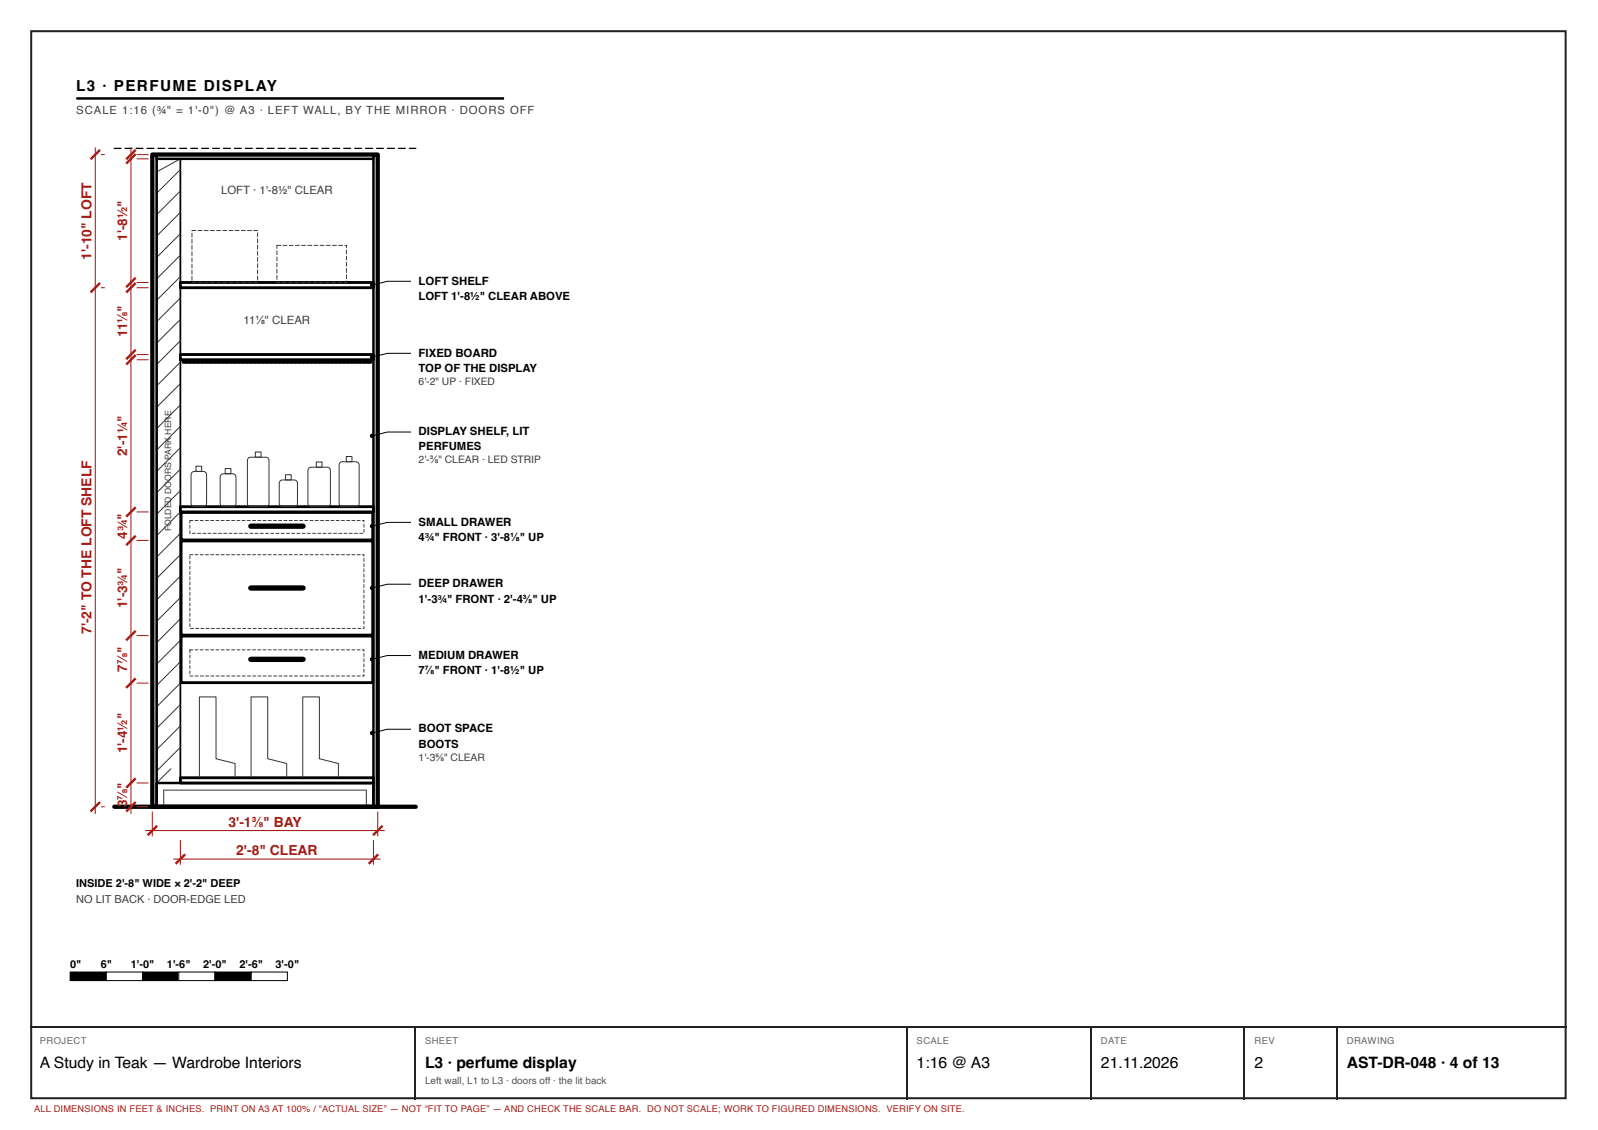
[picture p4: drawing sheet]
<svg xmlns="http://www.w3.org/2000/svg" width="420mm" height="297mm" viewBox="0 0 420 297" stroke-linecap="round" stroke-linejoin="round" font-family="sans-serif">
<path d="M8.2 8.2h403.5v280.5h-403.5z" fill="none" stroke="#222" stroke-width=".53"/>
<path d="M20.1 25.9h112.5" fill="none" stroke="#000" stroke-width=".66" stroke-linecap="butt"/>
<path d="M29.9 38.9l1.9-.1 .2 .2-.2 .2h-1.7zM32.8 38.9l1.9-.1 .2 .2-.2 .2h-1.8zM35.7 38.9l1.9-.1 .1 .2-.1 .2h-1.8zM38.6 38.9l1.8-.1 .2 .2-.2 .2h-1.7zM41.4 38.9l1.9-.1 .2 .2-.2 .2h-1.7zM44.3 38.9l1.9-.1 .2 .2-.2 .2h-1.8zM47.2 38.9l1.9-.1 .1 .2-.1 .2h-1.8zM50.1 38.9l1.8-.1 .2 .2-.2 .2h-1.7zM52.9 38.9l1.9-.1 .2 .2-.2 .2h-1.7zM55.8 38.9l1.9-.1 .1 .2-.1 .2h-1.8zM58.7 38.9l1.9-.1 .1 .2-.1 .2h-1.8zM61.6 38.9l1.8-.1 .2 .2-.2 .2h-1.7zM64.4 38.9l1.9-.1 .2 .2-.2 .2h-1.7zM67.3 38.9l1.9-.1 .1 .2-.1 .2h-1.8zM70.2 38.9l1.9-.1 .1 .2-.1 .2h-1.8zM73.1 38.9l1.8-.1 .2 .2-.2 .2h-1.7zM75.9 38.9l1.9-.1 .2 .2-.2 .2h-1.7zM78.8 38.9l1.9-.1 .1 .2-.1 .2h-1.8zM81.7 38.9l1.9-.1 .1 .2-.1 .2h-1.8zM84.6 38.9l1.8-.1 .2 .2-.2 .2h-1.7zM87.4 38.9l1.9-.1 .2 .2-.2 .2h-1.7zM90.3 38.9l1.9-.1 .1 .2-.1 .2h-1.8zM93.2 38.9l1.9-.1 .1 .2-.1 .2h-1.8zM96.1 38.9l1.8-.1 .2 .2-.2 .2h-1.7zM98.9 38.9l1.9-.1 .2 .2-.2 .2h-1.7zM101.8 38.9l1.9-.1 .1 .2-.1 .2h-1.8zM104.7 38.9l1.9-.1 .1 .2-.1 .2h-1.8zM107.6 38.9l1.7-.1 .2 .2-.2 .2h-1.6z" fill="#000"/>
<path d="M30.1 212.1h79.2" fill="none" stroke="#000" stroke-width="1.1"/>
<path d="M41.2 41.7h6.2v164.1h-6.2z" fill="none" stroke="#000" stroke-width=".47"/>
<g fill="none" stroke="#333" stroke-width=".26">
<path d="M47.4 55.8l-6.2 6.3M47.4 50.2l-6.2 6.2M47.4 44.6l-6.2 6.2M47.4 41.7l-6.2 3.5M47.4 78.3l-6.2 6.3M47.4 72.7l-6.2 6.2M47.4 67.1l-6.2 6.2M47.4 61.4l-6.2 6.3M47.4 95.2l-6.2 6.2M47.4 89.6l-6.2 6.2M47.4 83.9l-6.2 6.3M47.4 117.7l-6.2 6.2"/>
<path d="M47.4 112.1l-6.2 6.2M47.4 106.4l-6.2 6.3M47.4 100.8l-6.2 6.3M47.4 134.6l-6.2 6.2M47.4 128.9l-6.2 6.3M47.4 123.3l-6.2 6.3M47.4 157.1l-6.2 6.2M47.4 151.4l-6.2 6.3M47.4 145.8l-6.2 6.3M47.4 140.2l-6.2 6.2M47.4 179.6l-6.2 6.2M47.4 173.9l-6.2 6.3"/>
<path d="M47.4 168.3l-6.2 6.3M47.4 162.7l-6.2 6.2M47.4 196.4l-6.2 6.3M47.4 190.8l-6.2 6.3M47.4 185.2l-6.2 6.2M44.9 202.1l-3.7 3.7"/>
</g>
<path d="M40.1 40.6h1.1v171.5h-1.1z" fill="#fff"/>
<path d="M40.1 40.6h1.1v171.5h-1.1z" fill="none" stroke="#000" stroke-width=".66"/>
<path d="M98.2 40.6h1.1v171.5h-1.1z" fill="#fff"/>
<path d="M98.2 40.6h1.1v171.5h-1.1z" fill="none" stroke="#000" stroke-width=".66"/>
<path d="M41.2 40.6h57v1.1h-57z" fill="#fff"/>
<path d="M41.2 40.6h57v1.1h-57zM41.2 205.8h57v6.3h-57z" fill="none" stroke="#000" stroke-width=".66"/>
<path d="M43.1 212.1v-4.4h53.2v4.4" fill="none" stroke="#333" stroke-width=".26"/>
<path d="M40.1 40.6h59.2v171.5h-59.2z" fill="none" stroke="#000" stroke-width="1.1"/>
<path d="M47.4 204.4h50.8v1.4h-50.8z" fill="#fff"/>
<path d="M47.4 204.4h50.8v1.4h-50.8z" fill="none" stroke="#000" stroke-width=".75"/>
<path d="M52.4 204.4v-21.2h4.4v16.2l5 1.3v3.7M66 204.4v-21.2h4.4v16.2l5 1.3v3.7M79.6 204.4v-21.2h4.4v16.2l5 1.3v3.7" fill="none" stroke="#333" stroke-width=".26"/>
<path d="M47.6 167.2h50.4v12.2h-50.4z" fill="#fff"/>
<path d="M47.6 167.2h50.4v12.2h-50.4z" fill="none" stroke="#000" stroke-width=".75"/>
<path d="M65.9 173.3h13.8" fill="none" stroke="#000" stroke-width="1.4"/>
<path d="M51.2 170.7l1 .1-.9 .1zM52.6 170.7l1 .1-.9 .1zM54 170.7l.9 .1-.8 .1zM55.3 170.7l1 .1-.9 .1zM56.7 170.7l1 .1-.9 .1zM58.1 170.7l1 .1-.9 .1zM59.5 170.7l.9 .1-.8 .1zM60.8 170.7l1 .1-.9 .1zM62.2 170.7l1 .1-.9 .1zM63.6 170.7l1 .1-.9 .1zM65 170.7l.9 .1-.8 .1zM66.3 170.7l1 .1-.9 .1zM67.7 170.7l1 .1-.9 .1zM69.1 170.7l1 .1-.9 .1zM70.5 170.7l.9 .1-.8 .1zM71.8 170.7l1 .1-.9 .1zM73.2 170.7l1 .1-.9 .1zM74.6 170.7l1 .1-.9 .1zM76 170.7l.9 .1-.8 .1zM77.3 170.7l1 .1-.9 .1zM78.7 170.7l1 .1-.9 .1zM80.1 170.7l1 .1-.9 .1zM81.5 170.7l.9 .1-.8 .1zM82.8 170.7l1 .1-.9 .1zM84.2 170.7l1 .1-.9 .1zM85.6 170.7l1 .1-.9 .1zM87 170.7l.9 .1-.8 .1zM88.3 170.7l1 .1-.9 .1zM89.7 170.7l1 .1-.9 .1zM91.1 170.7l1 .1-.9 .1zM92.5 170.7l.9 .1-.8 .1zM93.8 170.7l1 .1-.9 .1zM95.2 170.7h.6v.5h-.2l.1-.4-.4 .1zM95.6 171.7l.2 .1-.1 .9zM95.6 173.1l.2 .1-.1 .8zM95.6 174.4l.2 .1-.1 .9zM95.6 175.8l.2 .1-.1 .9zM95.6 177.2h.2v.5l-.5 .1v-.2l.4 .1zM93.9 177.6l.9 .1-.8 .1zM92.5 177.6l1 .1-.9 .1zM91.1 177.6l1 .1-.9 .1zM89.8 177.6l.9 .1-.9 .1zM88.4 177.6l.9 .1-.8 .1zM87 177.6l1 .1-.9 .1zM85.6 177.6l1 .1-.9 .1zM84.3 177.6l.9 .1-.9 .1zM82.9 177.6l.9 .1-.8 .1zM81.5 177.6l1 .1-.9 .1zM80.1 177.6l1 .1-.9 .1zM78.8 177.6l.9 .1-.9 .1zM77.4 177.6l.9 .1-.8 .1zM76 177.6l1 .1-.9 .1zM74.6 177.6l1 .1-.9 .1zM73.3 177.6l.9 .1-.9 .1zM71.9 177.6l.9 .1-.8 .1zM70.5 177.6l1 .1-.9 .1zM69.1 177.6l1 .1-.9 .1zM67.8 177.6l.9 .1-.9 .1zM66.4 177.6l.9 .1-.8 .1zM65 177.6l1 .1-.9 .1zM63.6 177.6l1 .1-.9 .1zM62.3 177.6l.9 .1-.9 .1zM60.9 177.6l.9 .1-.8 .1zM59.5 177.6l1 .1-.9 .1zM58.1 177.6l1 .1-.9 .1zM56.8 177.6l.9 .1-.9 .1zM55.4 177.6l.9 .1-.8 .1zM54 177.6l1 .1-.9 .1zM52.6 177.6l1 .1-.9 .1zM51.3 177.6l.9 .1-.9 .1zM49.9 177.6l.9 .1-.8 .1zM49.8 176.3h.3l-.2 .9zM49.8 174.9l.3 .1-.2 .8zM49.8 173.5l.3 .1-.2 .9zM49.8 172.1l.3 .1-.2 .9zM49.8 170.8h.3l-.2 .9zM49.8 170.7l1 .1-.9 .1z" fill="#333"/>
<path d="M47.6 142.2h50.4v24.7h-50.4z" fill="#fff"/>
<path d="M47.6 142.2h50.4v24.7h-50.4z" fill="none" stroke="#000" stroke-width=".75"/>
<path d="M65.9 154.6h13.8" fill="none" stroke="#000" stroke-width="1.4"/>
<path d="M51.2 145.7l1 .1-.9 .1zM52.6 145.7l1 .1-.9 .1zM54 145.7l.9 .1-.8 .1zM55.3 145.7l1 .1-.9 .1zM56.7 145.7l1 .1-.9 .1zM58.1 145.7l1 .1-.9 .1zM59.5 145.7l.9 .1-.8 .1zM60.8 145.7l1 .1-.9 .1zM62.2 145.7l1 .1-.9 .1zM63.6 145.7l1 .1-.9 .1zM65 145.7l.9 .1-.8 .1zM66.3 145.7l1 .1-.9 .1zM67.7 145.7l1 .1-.9 .1zM69.1 145.7l1 .1-.9 .1zM70.5 145.7l.9 .1-.8 .1zM71.8 145.7l1 .1-.9 .1zM73.2 145.7l1 .1-.9 .1zM74.6 145.7l1 .1-.9 .1zM76 145.7l.9 .1-.8 .1zM77.3 145.7l1 .1-.9 .1zM78.7 145.7l1 .1-.9 .1zM80.1 145.7l1 .1-.9 .1zM81.5 145.7l.9 .1-.8 .1zM82.8 145.7l1 .1-.9 .1zM84.2 145.7l1 .1-.9 .1zM85.6 145.7l1 .1-.9 .1zM87 145.7l.9 .1-.8 .1zM88.3 145.7l1 .1-.9 .1zM89.7 145.7l1 .1-.9 .1zM91.1 145.7l1 .1-.9 .1zM92.5 145.7l.9 .1-.8 .1zM93.8 145.7l1 .1-.9 .1zM95.2 145.7h.6v.5h-.2l.1-.4-.4 .1zM95.6 146.7l.2 .1-.1 .9zM95.6 148.1l.2 .1-.1 .8zM95.6 149.4l.2 .1-.1 .9zM95.6 150.8l.2 .1-.1 .9zM95.6 152.2l.2 .1-.1 .9zM95.6 153.6l.2 .1-.1 .8zM95.6 154.9l.2 .1-.1 .9zM95.6 156.3l.2 .1-.1 .9zM95.6 157.7l.2 .1-.1 .9zM95.6 159.1l.2 .1-.1 .8zM95.6 160.4l.2 .1-.1 .9zM95.6 161.8l.2 .1-.1 .9zM95.6 163.2l.2 .1-.1 .9zM95.6 164.6h.2v.6l-.4 .1v-.2l.3 .1zM94 165.1l1 .1-.9 .1zM92.6 165.1l1 .1-.9 .1zM91.3 165.1l.9 .1-.9 .1zM89.9 165.1l.9 .1-.8 .1zM88.5 165.1l1 .1-.9 .1zM87.1 165.1l1 .1-.9 .1zM85.8 165.1l.9 .1-.9 .1zM84.4 165.1l.9 .1-.8 .1zM83 165.1l1 .1-.9 .1zM81.6 165.1l1 .1-.9 .1zM80.3 165.1l.9 .1-.9 .1zM78.9 165.1l.9 .1-.8 .1zM77.5 165.1l1 .1-.9 .1zM76.1 165.1l1 .1-.9 .1zM74.8 165.1l.9 .1-.9 .1zM73.4 165.1l.9 .1-.8 .1zM72 165.1l1 .1-.9 .1zM70.6 165.1l1 .1-.9 .1zM69.3 165.1l.9 .1-.9 .1zM67.9 165.1l.9 .1-.8 .1zM66.5 165.1l1 .1-.9 .1zM65.1 165.1l1 .1-.9 .1zM63.8 165.1l.9 .1-.9 .1zM62.4 165.1l.9 .1-.8 .1zM61 165.1l1 .1-.9 .1zM59.6 165.1l1 .1-.9 .1zM58.3 165.1l.9 .1-.9 .1zM56.9 165.1l.9 .1-.8 .1zM55.5 165.1l1 .1-.9 .1zM54.1 165.1l1 .1-.9 .1zM52.8 165.1l.9 .1-.9 .1zM51.4 165.1l.9 .1-.8 .1zM50 165.1l1 .1-.9 .1zM49.8 163.9l.3 .1-.2 .8zM49.8 162.5l.3 .1-.2 .9zM49.8 161.1l.3 .1-.2 .9zM49.8 159.8h.3l-.2 .9zM49.8 158.4l.3 .1-.2 .8zM49.8 157l.3 .1-.2 .9zM49.8 155.6l.3 .1-.2 .9zM49.8 154.3h.3l-.2 .9zM49.8 152.9l.3 .1-.2 .8zM49.8 151.5l.3 .1-.2 .9zM49.8 150.1l.3 .1-.2 .9zM49.8 148.8h.3l-.2 .9zM49.8 147.4l.3 .1-.2 .8zM49.8 146l.3 .1-.2 .9zM49.8 145.7l1 .1-.9 .1z" fill="#333"/>
<path d="M47.6 134.7h50.4v7.2h-50.4z" fill="#fff"/>
<path d="M47.6 134.7h50.4v7.2h-50.4z" fill="none" stroke="#000" stroke-width=".75"/>
<path d="M65.9 138.3h13.8" fill="none" stroke="#000" stroke-width="1.4"/>
<path d="M51.2 136.7l1 .1-.9 .1zM52.6 136.7l1 .1-.9 .1zM54 136.7l.9 .1-.8 .1zM55.3 136.7l1 .1-.9 .1zM56.7 136.7l1 .1-.9 .1zM58.1 136.7l1 .1-.9 .1zM59.5 136.7l.9 .1-.8 .1zM60.8 136.7l1 .1-.9 .1zM62.2 136.7l1 .1-.9 .1zM63.6 136.7l1 .1-.9 .1zM65 136.7l.9 .1-.8 .1zM66.3 136.7l1 .1-.9 .1zM67.7 136.7l1 .1-.9 .1zM69.1 136.7l1 .1-.9 .1zM70.5 136.7l.9 .1-.8 .1zM71.8 136.7l1 .1-.9 .1zM73.2 136.7l1 .1-.9 .1zM74.6 136.7l1 .1-.9 .1zM76 136.7l.9 .1-.8 .1zM77.3 136.7l1 .1-.9 .1zM78.7 136.7l1 .1-.9 .1zM80.1 136.7l1 .1-.9 .1zM81.5 136.7l.9 .1-.8 .1zM82.8 136.7l1 .1-.9 .1zM84.2 136.7l1 .1-.9 .1zM85.6 136.7l1 .1-.9 .1zM87 136.7l.9 .1-.8 .1zM88.3 136.7l1 .1-.9 .1zM89.7 136.7l1 .1-.9 .1zM91.1 136.7l1 .1-.9 .1zM92.5 136.7l.9 .1-.8 .1zM93.8 136.7l1 .1-.9 .1zM95.2 136.7h.6v.5h-.2l.1-.4-.4 .1zM95.6 137.7l.2 .1-.1 .9zM95.6 139.1l.2 .1-.1 .8zM94.5 140.1l1 .1-.9 .1zM93.1 140.1l1 .1-.9 .1zM91.8 140.1l.9 .1-.9 .1zM90.4 140.1l.9 .1-.8 .1zM89 140.1l1 .1-.9 .1zM87.6 140.1l1 .1-.9 .1zM86.3 140.1l.9 .1-.9 .1zM84.9 140.1l.9 .1-.8 .1zM83.5 140.1l1 .1-.9 .1zM82.1 140.1l1 .1-.9 .1zM80.8 140.1l.9 .1-.9 .1zM79.4 140.1l.9 .1-.8 .1zM78 140.1l1 .1-.9 .1zM76.6 140.1l1 .1-.9 .1zM75.3 140.1l.9 .1-.9 .1zM73.9 140.1l.9 .1-.8 .1zM72.5 140.1l1 .1-.9 .1zM71.1 140.1l1 .1-.9 .1zM69.8 140.1l.9 .1-.9 .1zM68.4 140.1l.9 .1-.8 .1zM67 140.1l1 .1-.9 .1zM65.6 140.1l1 .1-.9 .1zM64.3 140.1l.9 .1-.9 .1zM62.9 140.1l.9 .1-.8 .1zM61.5 140.1l1 .1-.9 .1zM60.1 140.1l1 .1-.9 .1zM58.8 140.1l.9 .1-.9 .1zM57.4 140.1l.9 .1-.8 .1zM56 140.1l1 .1-.9 .1zM54.6 140.1l1 .1-.9 .1zM53.3 140.1l.9 .1-.9 .1zM51.9 140.1l.9 .1-.8 .1zM50.5 140.1l1 .1-.9 .1zM49.8 139.4l.3 .1-.1 .8-.2-.1zM49.8 138l.3 .1-.2 .9zM49.8 136.7l1 .1h-.9v.8z" fill="#333"/>
<path d="M47.4 133.2h50.8v1.4h-50.8z" fill="#fff"/>
<path d="M47.4 133.2h50.8v1.4h-50.8z" fill="none" stroke="#000" stroke-width=".75"/>
<path d="M47.9 94.9l.9-.1a.42 .42 0 0 1 .4 .4 .42 .42 0 0 1-.4 .4l-.9-.1-.1-.2zM48.9 94.9l1-.1a.42 .42 0 0 1 .4 .4 .42 .42 0 0 1-.4 .4l-.9-.1-.2-.2zM50 94.9l.9-.1a.42 .42 0 0 1 .5 .4 .42 .42 0 0 1-.5 .4l-.8-.1-.2-.2zM51.1 94.9l.9-.1a.42 .42 0 0 1 .4 .4 .42 .42 0 0 1-.4 .4l-.9-.1-.1-.2zM52.1 94.9l1-.1a.42 .42 0 0 1 .4 .4 .42 .42 0 0 1-.4 .4l-.9-.1-.2-.2zM53.2 94.9l.9-.1a.42 .42 0 0 1 .4 .4 .42 .42 0 0 1-.4 .4l-.8-.1-.2-.2zM54.3 94.9l.9-.1a.42 .42 0 0 1 .4 .4 .42 .42 0 0 1-.4 .4l-.9-.1-.2-.2zM55.3 94.9l.9-.1a.42 .42 0 0 1 .5 .4 .42 .42 0 0 1-.5 .4l-.8-.1-.2-.2zM56.4 94.9l.9-.1a.42 .42 0 0 1 .4 .4 .42 .42 0 0 1-.4 .4l-.9-.1-.1-.2zM57.4 94.9l1-.1a.42 .42 0 0 1 .4 .4 .42 .42 0 0 1-.4 .4l-.9-.1-.2-.2zM58.5 94.9l.9-.1a.42 .42 0 0 1 .5 .4 .42 .42 0 0 1-.5 .4l-.8-.1-.2-.2zM59.6 94.9l.9-.1a.42 .42 0 0 1 .4 .4 .42 .42 0 0 1-.4 .4l-.9-.1-.1-.2zM60.6 94.9l1-.1a.42 .42 0 0 1 .4 .4 .42 .42 0 0 1-.4 .4l-.9-.1-.2-.2zM61.7 94.9l.9-.1a.42 .42 0 0 1 .4 .4 .42 .42 0 0 1-.4 .4l-.8-.1-.2-.2zM62.8 94.9l.9-.1a.42 .42 0 0 1 .4 .4 .42 .42 0 0 1-.4 .4l-.9-.1-.2-.2zM63.8 94.9l.9-.1a.42 .42 0 0 1 .5 .4 .42 .42 0 0 1-.5 .4l-.8-.1-.2-.2zM64.9 94.9l.9-.1a.42 .42 0 0 1 .4 .4 .42 .42 0 0 1-.4 .4l-.9-.1-.1-.2zM65.9 94.9l1-.1a.42 .42 0 0 1 .4 .4 .42 .42 0 0 1-.4 .4l-.9-.1-.2-.2zM67 94.9l.9-.1a.42 .42 0 0 1 .5 .4 .42 .42 0 0 1-.5 .4l-.8-.1-.2-.2zM68.1 94.9l.9-.1a.42 .42 0 0 1 .4 .4 .42 .42 0 0 1-.4 .4l-.9-.1-.1-.2zM69.1 94.9l1-.1a.42 .42 0 0 1 .4 .4 .42 .42 0 0 1-.4 .4l-.9-.1-.2-.2zM70.2 94.9l.9-.1a.42 .42 0 0 1 .4 .4 .42 .42 0 0 1-.4 .4l-.8-.1-.2-.2zM71.3 94.9l.9-.1a.42 .42 0 0 1 .4 .4 .42 .42 0 0 1-.4 .4l-.9-.1-.2-.2zM72.3 94.9l.9-.1a.42 .42 0 0 1 .5 .4 .42 .42 0 0 1-.5 .4l-.8-.1-.2-.2zM73.4 94.9l.9-.1a.42 .42 0 0 1 .4 .4 .42 .42 0 0 1-.4 .4l-.9-.1-.1-.2zM74.4 94.9l1-.1a.42 .42 0 0 1 .4 .4 .42 .42 0 0 1-.4 .4l-.9-.1-.2-.2zM75.5 94.9l.9-.1a.42 .42 0 0 1 .5 .4 .42 .42 0 0 1-.5 .4l-.8-.1-.2-.2zM76.6 94.9l.9-.1a.42 .42 0 0 1 .4 .4 .42 .42 0 0 1-.4 .4l-.9-.1-.1-.2zM77.6 94.9l1-.1a.42 .42 0 0 1 .4 .4 .42 .42 0 0 1-.4 .4l-.9-.1-.2-.2zM78.7 94.9l.9-.1a.42 .42 0 0 1 .4 .4 .42 .42 0 0 1-.4 .4l-.8-.1-.2-.2zM79.8 94.9l.9-.1a.42 .42 0 0 1 .4 .4 .42 .42 0 0 1-.4 .4l-.9-.1-.2-.2zM80.8 94.9l.9-.1a.42 .42 0 0 1 .5 .4 .42 .42 0 0 1-.5 .4l-.8-.1-.2-.2zM81.9 94.9l.9-.1a.42 .42 0 0 1 .4 .4 .42 .42 0 0 1-.4 .4l-.9-.1-.1-.2zM82.9 94.9l1-.1a.42 .42 0 0 1 .4 .4 .42 .42 0 0 1-.4 .4l-.9-.1-.2-.2zM84 94.9l.9-.1a.42 .42 0 0 1 .5 .4 .42 .42 0 0 1-.5 .4l-.8-.1-.2-.2zM85.1 94.9l.9-.1a.42 .42 0 0 1 .4 .4 .42 .42 0 0 1-.4 .4l-.9-.1-.1-.2zM86.1 94.9l1-.1a.42 .42 0 0 1 .4 .4 .42 .42 0 0 1-.4 .4l-.9-.1-.2-.2zM87.2 94.9l.9-.1a.42 .42 0 0 1 .4 .4 .42 .42 0 0 1-.4 .4l-.8-.1-.2-.2zM88.3 94.9l.9-.1a.42 .42 0 0 1 .4 .4 .42 .42 0 0 1-.4 .4l-.9-.1-.2-.2zM89.3 94.9l.9-.1a.42 .42 0 0 1 .5 .4 .42 .42 0 0 1-.5 .4l-.8-.1-.2-.2zM90.4 94.9l.9-.1a.42 .42 0 0 1 .4 .4 .42 .42 0 0 1-.4 .4l-.9-.1-.1-.2zM91.4 94.9l1-.1a.42 .42 0 0 1 .4 .4 .42 .42 0 0 1-.4 .4l-.9-.1-.2-.2zM92.5 94.9l.9-.1a.42 .42 0 0 1 .5 .4 .42 .42 0 0 1-.5 .4l-.8-.1-.2-.2zM93.6 94.9l.9-.1a.42 .42 0 0 1 .4 .4 .42 .42 0 0 1-.4 .4l-.9-.1-.1-.2zM94.6 94.9l1-.1a.42 .42 0 0 1 .4 .4 .42 .42 0 0 1-.4 .4l-.9-.1-.2-.2zM95.7 94.9l.9-.1a.42 .42 0 0 1 .4 .4 .42 .42 0 0 1-.4 .4l-.8-.1-.2-.2zM96.8 94.9l.6-.1a.42 .42 0 0 1 .5 .4 .42 .42 0 0 1-.5 .4l-.6-.1z" fill="#000"/>
<path d="M67.1 118.8h1.5v1.4h-1.5zM91.1 120h1.5v1.4h-1.5zM50.5 124.2l.6-.3h2.3a.87 .87 0 0 1 .9 .9v7.5a.87 .87 0 0 1-.9 .9h-2.3a.87 .87 0 0 1-.9-.9v-7.5zM51.5 122.5h1.5v1.4h-1.5zM58.1 124.8l.7-.3h2.4a.87 .87 0 0 1 .9 .9v6.9a.87 .87 0 0 1-.9 .9h-2.4a.87 .87 0 0 1-.9-.9v-6.9zM59.2 123.1h1.5v1.4h-1.5zM65.3 120.4l.6-.2h4a.87 .87 0 0 1 .8 .9v11.2a.87 .87 0 0 1-.8 .9h-4a.87 .87 0 0 1-.8-.9v-11.2zM73.7 126.4l.6-.2h3a.87 .87 0 0 1 .9 .8v5.3a.87 .87 0 0 1-.9 .9h-3a.87 .87 0 0 1-.9-.9v-5.3zM75.1 124.8h1.5v1.4h-1.5zM81.2 123.1l.6-.3h4.2a.87 .87 0 0 1 .9 .9v8.6a.87 .87 0 0 1-.9 .9h-4.2a.87 .87 0 0 1-.8-.9v-8.6zM83.2 121.4h1.5v1.4h-1.5zM89.4 121.6l.6-.2h3.6a.87 .87 0 0 1 .8 .8v10.1a.87 .87 0 0 1-.8 .9h-3.6a.87 .87 0 0 1-.8-.9v-10.1z" fill="none" stroke="#333" stroke-width=".26"/>
<path d="M47.4 93.2h50.8v1.4h-50.8z" fill="#fff"/>
<path d="M47.4 93.2h50.8v1.4h-50.8z" fill="none" stroke="#000" stroke-width=".75"/>
<path d="M47.4 74.2h50.8v1.4h-50.8z" fill="#fff"/>
<path d="M47.4 74.2h50.8v1.4h-50.8z" fill="none" stroke="#000" stroke-width=".75"/>
<g fill="#333">
<path d="M52 60.5l1.2 .1-1.1 .1zM53.6 60.5l1.3 .1-1.2 .1zM55.3 60.5l1.2 .1-1.1 .1zM56.9 60.5l1.2 .1-1.1 .1zM58.5 60.5l1.2 .1-1.1 .1zM60.1 60.5l1.3 .1-1.2 .1zM61.8 60.5l1.2 .1-1.1 .1zM63.4 60.5l1.2 .1-1.1 .1zM65 60.5l1.2 .1-1.1 .1zM66.6 60.5l1.3 .1-1.2 .1zM67.7 61.1l.2 .1-.2 1.1zM67.7 62.7l.2 .1-.2 1.2zM67.7 64.4l.2 .1-.2 1.1zM67.7 66l.2 .1-.2 1.1zM67.7 67.6l.2 .1-.2 1.1zM67.7 69.2l.2 .1-.2 1.2zM67.7 70.9l.2 .1-.2 1.1zM67.7 72.5l.2 .1-.2 1.1zM66.7 74.2h1v-.1l.2 .1-1.1 .2zM65.1 74.2h1.2l-1.1 .2zM63.4 74.2h1.3l-1.2 .2zM61.8 74.2h1.2l-1.1 .2zM60.2 74.2h1.2l-1.1 .2zM58.6 74.2h1.2l-1.1 .2zM56.9 74.2h1.3l-1.2 .2zM55.3 74.2h1.2l-1.1 .2zM53.7 74.2h1.2l-1.1 .2zM52.1 74.2h1.2l-1.1 .2zM50.4 74.2h1.3l-1.2 .2zM50.4 72.6l.2 .1-.1 1.1zM50.4 71h.2l-.1 1.2zM50.4 69.3l.2 .1-.1 1.1zM50.4 67.7l.2 .1-.1 1.1zM50.4 66.1l.2 .1-.1 1.1zM50.4 64.5h.2l-.1 1.2zM50.4 62.8l.2 .1-.1 1.1zM50.4 61.2l.2 .1-.1 1.1zM50.4 60.5l1.2 .1h-1.1v.2z"/>
<path d="M74.4 64.4l1.2 .1-1.2 .1zM76 64.4l1.2 .1-1.1 .1zM77.6 64.4l1.2 .1-1.1 .1zM79.2 64.4l1.2 .1-1.1 .1zM80.9 64.4l1.2 .1-1.2 .1zM82.5 64.4l1.2 .1-1.1 .1zM84.1 64.4l1.2 .1-1.1 .1zM85.7 64.4l1.2 .1-1.1 .1zM87.4 64.4l1.2 .1-1.2 .1zM89 64.4l1.2 .1-1.1 .1zM90.6 64.4h.6v.8l-.2-.1 .1-.6-.4 .1zM91 65.6l.2 .1-.1 1.1zM91 67.3h.2l-.1 1.2zM91 68.9l.2 .1-.1 1.1zM91 70.5l.2 .1-.1 1.1zM91 72.1l.2 .1-.1 1.1zM90.4 74.2h.7l-.1-.4h.2l-.1 .6h-.7zM88.8 74.2h1.2l-1.1 .2zM87.2 74.2h1.2l-1.2 .2zM85.5 74.2h1.2l-1.1 .2zM83.9 74.2h1.2l-1.1 .2zM82.3 74.2h1.2l-1.1 .2zM80.7 74.2h1.2l-1.2 .2zM79 74.2h1.2l-1.1 .2zM77.4 74.2h1.2l-1.1 .2zM75.8 74.2h1.2l-1.1 .2zM74.2 74.2h1.2l-1.2 .2zM72.7 74h.2l-.1 .2 .8-.1 .1 .2-.9 .1zM72.7 72.3l.2 .1-.1 1.2zM72.7 70.7l.2 .1-.1 1.1zM72.7 69.1l.2 .1-.1 1.1zM72.7 67.5l.2 .1-.1 1.1zM72.7 65.8l.2 .1-.1 1.2zM72.7 64.4l1.2 .1h-1.1v.9z"/>
</g>
<g fill="none" stroke="#a51d17" stroke-width=".28">
<path d="M25.1 38.7v175.2M34.4 38.7v175.2M26.6 40.6h1M35.9 40.6h3.2M35.9 41.7h3.2M26.6 75.6h1M35.9 74.2h3.2M35.9 75.6h3.2M35.9 93.2h3.2M35.9 94.6h3.2M35.9 134.6h3.2M35.9 142.1h3.2"/>
<path d="M35.9 167.1h3.2M35.9 179.6h3.2M26.6 212.1h1M35.9 205.8h3.2M35.9 212.1h3.2M38.2 218.3h63M40.1 213.3v6.5M99.3 213.3v6.5M45.6 225.8h54.5M47.4 220.8v6.5M98.2 220.8v6.5"/>
</g>
<g fill="none" stroke="#a51d17" stroke-width=".64" stroke-linecap="butt">
<path d="M26.3 39.4l-2.5 2.5M35.7 39.4l-2.5 2.5M35.7 40.5l-2.5 2.5M26.3 74.4l-2.5 2.5M35.7 73l-2.5 2.5M35.7 74.4l-2.5 2.5M35.7 91.9l-2.5 2.5M35.7 93.3l-2.5 2.5M35.7 133.3l-2.5 2.5M35.7 140.8l-2.5 2.5M35.7 165.8l-2.5 2.5M35.7 178.3l-2.5 2.5"/>
<path d="M26.3 210.8l-2.5 2.5M35.7 204.6l-2.5 2.5M35.7 210.8l-2.5 2.5M41.3 217.1l-2.5 2.5M100.6 217.1l-2.5 2.5M48.7 224.6l-2.5 2.5M99.5 224.6l-2.5 2.5"/>
</g>
<path d="M108.1 73.9h-6.3l-4 1M108.1 92.9h-6.3l-4 1M108.1 113.6h-6.3l-4 1M108.1 137.3h-6.3l-4 1M108.1 153.6h-6.3l-4 1M108.1 172.3h-6.3l-4 1M108.1 191.7h-6.3l-4 1M18.4 255.5h9.6v2.2h-9.6z" fill="none" stroke="#000" stroke-width=".26"/>
<g fill="#000">
<path d="M18.4 255.5h9.6v2.2h-9.6z"/>
<circle cx="97.8" cy="74.9" r=".56"/>
<circle cx="97.8" cy="93.9" r=".56"/>
<circle cx="97.8" cy="114.6" r=".56"/>
<circle cx="97.8" cy="138.3" r=".56"/>
<circle cx="97.8" cy="154.6" r=".56"/>
<circle cx="97.8" cy="173.3" r=".56"/>
<circle cx="97.8" cy="192.7" r=".56"/>
</g>
<path d="M28 255.5h9.5v2.2h-9.5z" fill="#fff"/>
<path d="M28 255.5h9.5v2.2h-9.5zM37.5 255.5h9.5v2.2h-9.5z" fill="none" stroke="#000" stroke-width=".26"/>
<path d="M37.5 255.5h9.5v2.2h-9.5z" fill="#000"/>
<path d="M47 255.5h9.5v2.2h-9.5z" fill="#fff"/>
<path d="M47 255.5h9.5v2.2h-9.5zM56.5 255.5h9.5v2.2h-9.5z" fill="none" stroke="#000" stroke-width=".26"/>
<path d="M56.5 255.5h9.5v2.2h-9.5z" fill="#000"/>
<path d="M66.1 255.5h9.5v2.2h-9.5z" fill="#fff"/>
<path d="M66.1 255.5h9.5v2.2h-9.5z" fill="none" stroke="#000" stroke-width=".26"/>
<path d="M7.9 270h404.1M109.1 270.1v18.8M238.5 270.1v18.8M286.9 270.1v18.8M327.2 270.1v18.8M351.5 270.1v18.8" fill="none" stroke="#222" stroke-width=".26"/>
<g font-size="4.1">
<text x="10.5" y="280.7">A Study in Teak — Wardrobe Interiors</text>
<text x="111.8" y="280.7">L3 · perfume display</text>
<text x="241" y="280.7">1:16 @ A3</text>
<text x="289.5" y="280.7">21.11.2026</text>
<text x="329.9" y="280.7">2</text>
<text x="354.1" y="280.7">AST-DR-048 · 4 of 13</text>
</g>
<text font-size="4" x="20.1" y="24">L3 · PERFUME DISPLAY</text>
<g font-size="3.6" fill="#a51d17">
<text x="24.1" y="68.3" transform="rotate(-90 24.1 68.3)">1'-10&quot; LOFT</text>
<text x="24.1" y="166.7" transform="rotate(-90 24.1 166.7)">7'-2&quot; TO THE LOFT SHELF</text>
<text x="60" y="217.3">3'-1⅜&quot; BAY</text>
<text x="62.1" y="224.8">2'-8&quot; CLEAR</text>
</g>
<g font-size="3.5" fill="#a51d17">
<text x="33.4" y="63.3" transform="rotate(-90 33.4 63.3)">1'-8½&quot;</text>
<text x="33.4" y="88.6" transform="rotate(-90 33.4 88.6)">11⅛&quot;</text>
<text x="33.4" y="119.9" transform="rotate(-90 33.4 119.9)">2'-1¼&quot;</text>
<text x="33.4" y="141.6" transform="rotate(-90 33.4 141.6)">4¾&quot;</text>
<text x="33.4" y="159.9" transform="rotate(-90 33.4 159.9)">1'-3¾&quot;</text>
<text x="33.4" y="176.6" transform="rotate(-90 33.4 176.6)">7⅞&quot;</text>
<text x="33.4" y="198" transform="rotate(-90 33.4 198)">1'-4½&quot;</text>
<text x="33.4" y="212.2" transform="rotate(-90 33.4 212.2)">3⅞&quot;</text>
</g>
<g font-size="3" fill="#3d3d3d">
<text x="20.1" y="30">SCALE 1:16 (¾&quot; = 1'-0&quot;) @ A3 · LEFT WALL, BY THE MIRROR · DOORS OFF</text>
<text x="58.1" y="51.1">LOFT · 1'-8½&quot; CLEAR</text>
<text x="64.1" y="85.3">11⅛&quot; CLEAR</text>
</g>
<g font-size="3">
<text x="110.1" y="74.8">LOFT SHELF</text>
<text x="110.1" y="78.8">LOFT 1'-8½&quot; CLEAR ABOVE</text>
<text x="110.1" y="93.7">FIXED BOARD</text>
<text x="110.1" y="97.7">TOP OF THE DISPLAY</text>
<text x="110.1" y="114.4">DISPLAY SHELF, LIT</text>
<text x="110.1" y="118.4">PERFUMES</text>
<text x="110.1" y="138.2">SMALL DRAWER</text>
<text x="110.1" y="142.1">4¾&quot; FRONT · 3'-8⅛&quot; UP</text>
<text x="110.1" y="154.4">DEEP DRAWER</text>
<text x="110.1" y="158.4">1'-3¾&quot; FRONT · 2'-4⅜&quot; UP</text>
<text x="110.1" y="173.2">MEDIUM DRAWER</text>
<text x="110.1" y="177.1">7⅞&quot; FRONT · 1'-8½&quot; UP</text>
<text x="110.1" y="192.5">BOOT SPACE</text>
<text x="110.1" y="196.5">BOOTS</text>
</g>
<g font-size="2.9">
<text x="20.1" y="233">INSIDE 2'-8&quot; WIDE × 2'-2&quot; DEEP</text>
<text x="18.4" y="254.5">0&quot;</text>
<text x="26.5" y="254.5">6&quot;</text>
<text x="34.4" y="254.5">1'-0&quot;</text>
<text x="43.9" y="254.5">1'-6&quot;</text>
<text x="53.4" y="254.5">2'-0&quot;</text>
<text x="62.9" y="254.5">2'-6&quot;</text>
<text x="72.5" y="254.5">3'-0&quot;</text>
</g>
<text font-size="2.9" fill="#3d3d3d" x="20.1" y="237.3">NO LIT BACK · DOOR-EDGE LED</text>
<g font-size="2.7" fill="#3d3d3d">
<text x="110.1" y="101.1">6'-2&quot; UP · FIXED</text>
<text x="110.1" y="121.8">2'-⅜&quot; CLEAR · LED STRIP</text>
<text x="110.1" y="199.9">1'-3⅝&quot; CLEAR</text>
</g>
<text font-size="2.6" fill="#555" x="111.8" y="285">Left wall, L1 to L3 · doors off · the lit back</text>
<g font-size="2.5" fill="#666">
<text x="10.5" y="274.4">PROJECT</text>
<text x="111.8" y="274.4">SHEET</text>
<text x="241" y="274.4">SCALE</text>
<text x="289.5" y="274.4">DATE</text>
<text x="329.9" y="274.4">REV</text>
<text x="354.1" y="274.4">DRAWING</text>
</g>
<text font-size="2.4" fill="#a51d17" x="9" y="292.4">ALL DIMENSIONS IN FEET &amp; INCHES. PRINT ON A3 AT 100% / “ACTUAL SIZE” — NOT “FIT TO PAGE” — AND CHECK THE SCALE BAR. DO NOT SCALE; WORK TO FIGURED DIMENSIONS. VERIFY ON SITE.</text>
<text font-size="2.3" fill="#3d3d3d" x="45" y="139.7" transform="rotate(-90 45 139.7)">FOLDED DOORS PARK HERE</text>
</svg>
